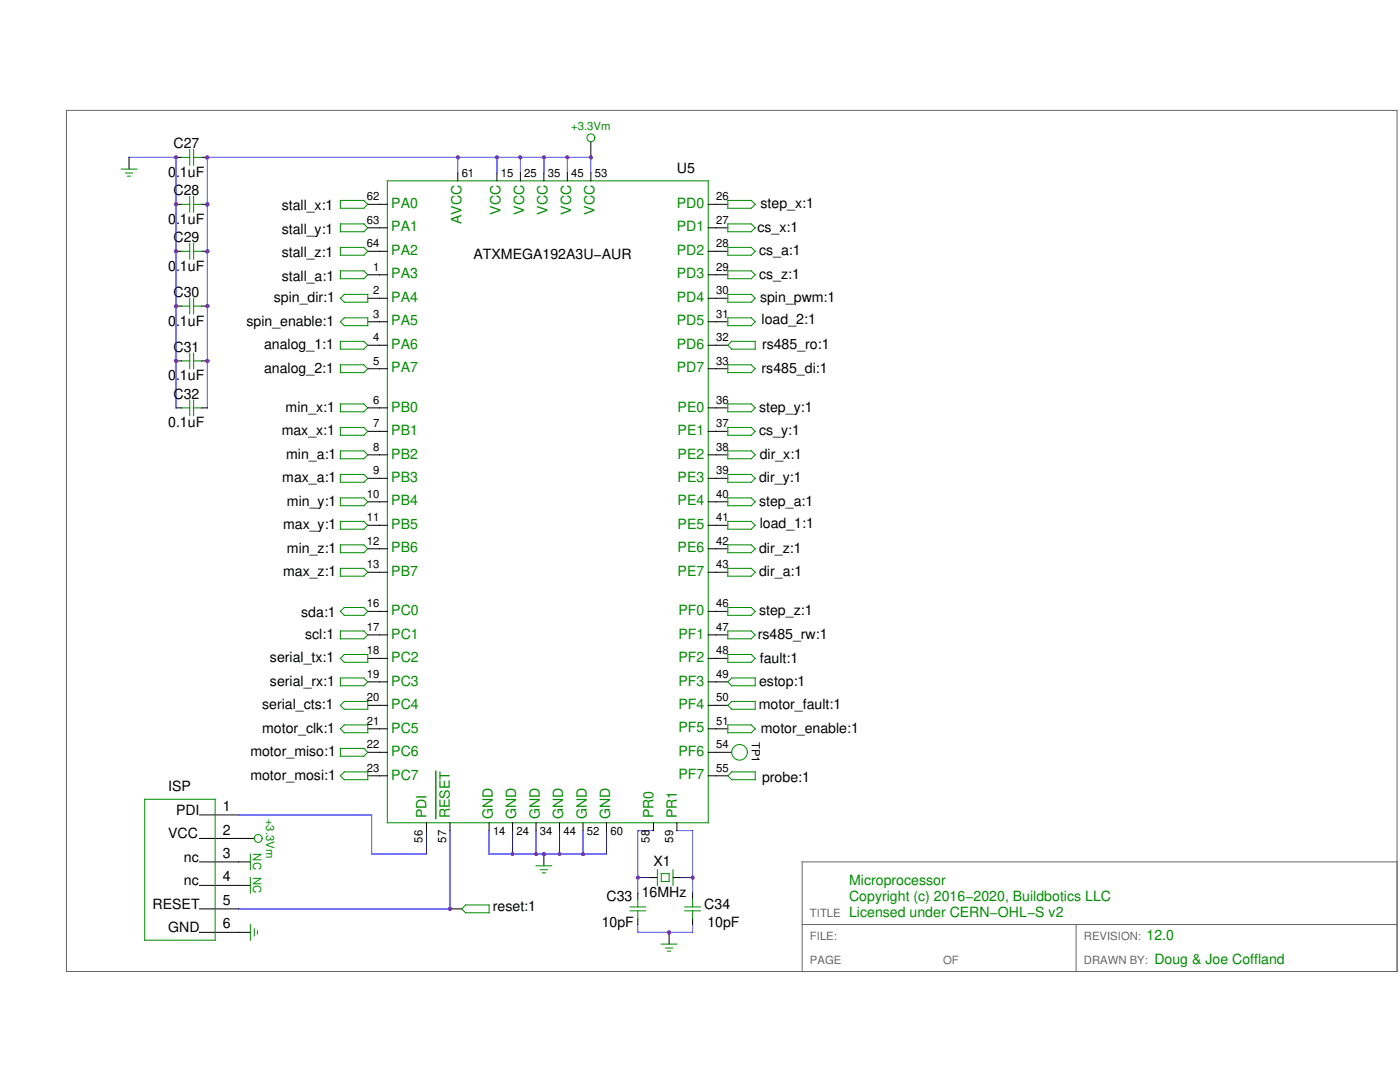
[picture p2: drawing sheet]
<svg xmlns="http://www.w3.org/2000/svg" width="279mm" height="216mm" viewBox="0 0 279 216" stroke-linecap="round" stroke-linejoin="round" font-family="sans-serif">
<path d="M13.3 22h265.5v171.9h-265.5zM278.8 172h-118.7v21.9M160.1 184.5h118.7M214.8 184.5v9.4" fill="none" stroke="#666" stroke-width=".2"/>
<g fill="none" stroke="#00f" stroke-width=".2">
<path d="M41.4 31.4h76.5v3.1M99.2 31.4v3.1M103.9 31.4v3.1M108.5 31.4v3.1M113.2 31.4v3.1M47.6 162.6h26.6v7.8h10.9v-4.7M89.8 165.7v15.7h-42.2M97.6 165.7v4.7h23.4v-4.7M102.3 165.7v4.7M107 165.7v4.7M111.7 165.7v4.7M116.4 165.7v4.7"/>
<path d="M130.4 165.7h-3.1v12.5M135.1 165.7h3.1v12.5"/>
</g>
<g fill="none" stroke="#000" stroke-width=".2">
<path d="M35.1 31.4h1.2M40.2 31.4h1.2M91.4 34.5v1.6M99.2 34.5v1.6M103.9 34.5v1.6M108.5 34.5v1.6M113.2 34.5v1.6M117.9 34.5v1.6M75.7 54.8h1.6M75.7 59.5h1.6M75.7 40.8h1.6M75.7 45.5h1.6"/>
<path d="M75.7 50.1h1.6M141.3 54.8h1.6M141.3 59.5h1.6M141.3 40.8h1.6M141.3 45.5h1.6M141.3 50.1h1.6M75.7 64.2h1.6M75.7 68.9h1.6M75.7 73.6h1.6M141.3 64.2h1.6M141.3 68.9h1.6M141.3 73.6h1.6"/>
<path d="M75.7 81.4h1.6M75.7 86.1h1.6M75.7 90.8h1.6M75.7 95.4h1.6M141.3 81.4h1.6M141.3 86.1h1.6M141.3 90.8h1.6M141.3 95.4h1.6M75.7 100.1h1.6M75.7 104.8h1.6M75.7 109.5h1.6M75.7 114.2h1.6"/>
<path d="M141.3 100.1h1.6M141.3 104.8h1.6M141.3 109.5h1.6M141.3 114.2h1.6M75.7 122h1.6M75.7 126.7h1.6M75.7 131.4h1.6M75.7 136.1h1.6M141.3 122h1.6M141.3 126.7h1.6M141.3 131.4h1.6M141.3 136.1h1.6"/>
<path d="M75.7 140.7h1.6M75.7 145.4h1.6M75.7 150.1h1.6M75.7 154.8h1.6M141.3 140.7h1.6M141.3 145.4h1.6M141.3 150.1h1.6M141.3 154.8h1.6M39.8 176.7h10.2M39.8 162.6h7.8M39.8 167.3h7.8M39.8 172h10.2"/>
<path d="M85.1 164.2v1.5M89.8 164.2v1.5M97.6 164.2v1.5M102.3 164.2v1.5M107 164.2v1.5M111.7 164.2v1.5M116.4 164.2v1.5M121 164.2v1.5M127.3 178.2v1.2M129.6 175.1h1.6M130.4 164.2v1.5M134.3 175.1h1.6"/>
<path d="M135.1 164.2v1.5M138.2 178.2v1.2M39.8 181.4h7.8M39.8 186h7.8M127.3 183.3v1.2M138.2 183.3v1.2"/>
</g>
<g fill="none" stroke="#008b00" stroke-width=".2">
<path d="M36.3 31.4h1.6M37.9 29.8v3.2M38.6 29.8v3.2M38.6 31.4h1.6M77.3 36.1h64v128.1h-64zM28.9 159.5h14v28.1h-14zM50 170.4v3.1M50 175.1v3.1M127.3 179.4v1.6M131.2 173.5v3.2M132 174.3h1.5v1.6h-1.5zM134.3 173.5v3.2"/>
<path d="M138.2 179.4v1.6M125.7 181.7h3.1M125.7 181h3.1M127.3 181.7v1.6M136.7 181.7h3.1M136.7 181h3.1M138.2 181.7v1.6"/>
</g>
<path d="M87 153.9v9.4" fill="none" stroke="#008b00" stroke-width=".28"/>
<g fill="#a020f0">
<circle cx="35.1" cy="31.4" r=".39"/>
<circle cx="41.4" cy="31.4" r=".39"/>
</g>
<path d="M25.8 31.4h9.3M91.4 31.4v3.1M127.3 175.1h2.3M135.9 175.1h2.3M127.3 184.5v1.5h10.9v-1.5" fill="none" stroke="#00f" stroke-width=".2"/>
<path d="M35.1 40.8h1.2M40.2 40.8h1.2" fill="none" stroke="#000" stroke-width=".2"/>
<path d="M37.9 39.2v3.1M38.6 39.2v3.1M36.3 40.8h1.6M38.6 40.8h1.6" fill="none" stroke="#008b00" stroke-width=".2"/>
<g fill="#a020f0">
<circle cx="35.1" cy="40.8" r=".39"/>
<circle cx="41.4" cy="40.8" r=".39"/>
</g>
<path d="M35.1 50.1h1.2M40.2 50.1h1.2" fill="none" stroke="#000" stroke-width=".2"/>
<path d="M36.3 50.1h1.6M37.9 48.6v3.1M38.6 48.6v3.1M38.6 50.1h1.6" fill="none" stroke="#008b00" stroke-width=".2"/>
<g fill="#a020f0">
<circle cx="35.1" cy="50.1" r=".39"/>
<circle cx="41.4" cy="50.1" r=".39"/>
</g>
<path d="M35.1 61.1h1.2M40.2 61.1h1.2" fill="none" stroke="#000" stroke-width=".2"/>
<path d="M37.9 59.5v3.1M38.6 59.5v3.1M36.3 61.1h1.6M38.6 61.1h1.6" fill="none" stroke="#008b00" stroke-width=".2"/>
<g fill="#a020f0">
<circle cx="35.1" cy="61.1" r=".39"/>
<circle cx="41.4" cy="61.1" r=".39"/>
</g>
<path d="M35.1 72h1.2M40.2 72h1.2" fill="none" stroke="#000" stroke-width=".2"/>
<path d="M36.3 72h1.6M37.9 70.5v3.1M38.6 70.5v3.1M38.6 72h1.6" fill="none" stroke="#008b00" stroke-width=".2"/>
<g fill="#a020f0">
<circle cx="35.1" cy="72" r=".39"/>
<circle cx="41.4" cy="72" r=".39"/>
</g>
<path d="M35.1 31.4v50M41.4 31.4v50" fill="none" stroke="#00f" stroke-width=".2"/>
<g fill="none" stroke="#000" stroke-width=".2">
<path d="M142.9 50.1h2.4M142.9 54.8h2.4M142.9 45.5h2.4M35.1 81.4h1.2M40.2 81.4h1.2M73.4 81.4h2.3M73.4 95.4h2.3M73.4 90.8h2.3M73.4 86.1h2.3M142.9 81.4h2.4M142.9 95.4h2.4M142.9 90.8h2.4"/>
<path d="M73.4 114.2h2.3M73.4 109.5h2.3M73.4 104.8h2.3M73.4 100.1h2.3M142.9 114.2h2.4M142.9 109.5h2.4M142.9 100.1h2.4M73.4 131.4h2.3M73.4 136.1h2.3M142.9 122h2.4M73.4 145.4h2.3M73.4 154.8h2.3"/>
<path d="M73.4 150.1h2.3M142.9 145.4h2.4M142.9 140.7h2.4M89.8 181.4h2.3"/>
</g>
<g fill="none" stroke="#008b00" stroke-width=".2">
<path d="M145.3 44.7h4.6l.8 .8-.8 .7h-4.6zM145.3 49.4h4.6l.8 .7-.8 .8h-4.6zM145.3 54.1h4.6l.8 .7-.8 .8h-4.6zM37.9 79.8v3.1M38.6 79.8v3.1M36.3 81.4h1.6M38.6 81.4h1.6M67.9 80.6h4.7l.8 .8-.8 .8h-4.7zM67.9 85.3h4.7l.8 .8-.8 .8h-4.7zM67.9 90h4.7l.8 .8-.8 .7h-4.7zM67.9 94.7h4.7l.8 .7-.8 .8h-4.7zM67.9 99.3h4.7l.8 .8-.8 .8h-4.7z"/>
<path d="M145.3 94.7h4.6l.8 .7-.8 .8h-4.6zM145.3 90h4.6l.8 .8-.8 .7h-4.6zM145.3 99.3h4.6l.8 .8-.8 .8h-4.6zM145.3 80.6h4.6l.8 .8-.8 .8h-4.6zM67.9 104h4.7l.8 .8-.8 .8h-4.7zM67.9 108.7h4.7l.8 .8-.8 .8h-4.7zM67.9 113.4h4.7l.8 .8-.8 .8h-4.7zM145.3 113.4h4.6l.8 .8-.8 .8h-4.6zM145.3 108.7h4.6l.8 .8-.8 .8h-4.6zM67.9 135.3h4.7l.8 .8-.8 .7h-4.7zM67.9 131.4l.8-.8h4.7v1.6h-4.7zM145.3 121.2h4.6l.8 .8-.8 .8h-4.6z"/>
<path d="M67.9 149.3h4.7l.8 .8-.8 .8h-4.7zM67.9 154.8l.8-.8h4.7v1.6h-4.7zM68.7 144.6h4.7v1.6h-4.7l-.8-.8zM145.3 144.6h4.6l.8 .8-.8 .8h-4.6zM145.3 140.7l.7-.7h4.7v1.5h-4.7zM92.1 181.4l.8-.8h4.7v1.5h-4.7z"/>
</g>
<circle cx="89.8" cy="181.4" r=".39" fill="#a020f0"/>
<path d="M117.9 28.3v3.1M142.9 68.9h2.4M142.9 64.2h2.4M142.9 86.1h2.4M142.9 104.8h2.4M73.4 140.7h2.3" fill="none" stroke="#000" stroke-width=".2"/>
<g fill="none" stroke="#008b00" stroke-width=".2">
<path d="M145.3 63.4h4.6l.8 .8-.8 .8h-4.6zM145.3 68.9l.7-.8h4.7v1.6h-4.7zM145.3 85.3h4.6l.8 .8-.8 .8h-4.6zM145.3 104h4.6l.8 .8-.8 .8h-4.6zM68.7 140h4.7v1.5h-4.7l-.8-.8z"/>
<circle cx="117.9" cy="27.5" r=".78"/>
</g>
<circle cx="117.9" cy="31.4" r=".39" fill="#a020f0"/>
<path d="M142.9 131.4h2.4M47.6 167.3h3.1M133.5 186v2.4" fill="none" stroke="#000" stroke-width=".2"/>
<g fill="none" stroke="#008b00" stroke-width=".2">
<path d="M145.3 130.6h4.6l.8 .8-.8 .8h-4.6zM132 188.4h3.1M132.8 189.2h1.4M133.2 189.8h.6"/>
<circle cx="51.5" cy="167.3" r=".78"/>
</g>
<circle cx="133.5" cy="186" r=".39" fill="#a020f0"/>
<path d="M108.5 170.4v2.4" fill="none" stroke="#000" stroke-width=".2"/>
<path d="M107 172.8h3.1M107.8 173.5h1.4M108.2 174.2h.7" fill="none" stroke="#008b00" stroke-width=".2"/>
<circle cx="108.5" cy="170.4" r=".39" fill="#a020f0"/>
<g fill="none" stroke="#000" stroke-width=".2">
<path d="M25.8 31.4v2.3M73.4 40.8h2.3M73.4 59.5h2.3M73.4 45.5h2.3M73.4 50.1h2.3M73.4 54.8h2.3M142.9 40.8h2.4M142.9 59.5h2.4M73.4 73.6h2.3M73.4 64.2h2.3M73.4 68.9h2.3M142.9 73.6h2.4"/>
<path d="M73.4 126.7h2.3M73.4 122h2.3M142.9 136.1h2.4M142.9 126.7h2.4M142.9 154.8h2.4M142.9 150.1h3.1M47.6 186h2.4"/>
</g>
<g fill="none" stroke="#008b00" stroke-width=".2">
<path d="M24.2 33.7h3.1M25.1 34.5h1.4M25.4 35.2h.7M67.9 40h4.7l.8 .8-.8 .8h-4.7zM145.3 40h4.6l.8 .8-.8 .8h-4.6zM67.9 59.5l.8-.8h4.7v1.6h-4.7zM67.9 44.7h4.7l.8 .8-.8 .7h-4.7zM67.9 49.4h4.7l.8 .7-.8 .8h-4.7zM67.9 54.1h4.7l.8 .7-.8 .8h-4.7zM145.3 58.7h4.6l.8 .8-.8 .8h-4.6zM67.9 72.8h4.7l.8 .8-.8 .8h-4.7zM67.9 64.2l.8-.8h4.7v1.6h-4.7z"/>
<path d="M67.9 68.1h4.7l.8 .8-.8 .8h-4.7zM145.3 72.8h4.6l.8 .8-.8 .8h-4.6zM67.9 125.9h4.7l.8 .8-.8 .8h-4.7zM67.9 122l.8-.8h3.9l.8 .8-.8 .8h-3.9zM145.3 125.9h4.6l.8 .8-.8 .8h-4.6zM145.3 136.1l.7-.8h4.7v1.5h-4.7zM145.3 154.8l.7-.8h4.7v1.6h-4.7zM50 184.5v3.1M50.7 185.3v1.4M51.4 185.7v.7"/>
<circle cx="147.6" cy="150.1" r="1.56"/>
</g>
<g fill="#a020f0">
<circle cx="102.3" cy="170.4" r=".39"/>
<circle cx="107" cy="170.4" r=".39"/>
<circle cx="116.4" cy="170.4" r=".39"/>
<circle cx="111.7" cy="170.4" r=".39"/>
<circle cx="108.5" cy="170.4" r=".39"/>
<circle cx="99.2" cy="31.4" r=".39"/>
<circle cx="41.4" cy="31.4" r=".39"/>
<circle cx="117.9" cy="31.4" r=".39"/>
<circle cx="113.2" cy="31.4" r=".39"/>
<circle cx="108.5" cy="31.4" r=".39"/>
<circle cx="103.9" cy="31.4" r=".39"/>
<circle cx="91.4" cy="31.4" r=".39"/>
<circle cx="138.2" cy="175.1" r=".39"/>
<circle cx="127.3" cy="175.1" r=".39"/>
<circle cx="89.8" cy="181.4" r=".39"/>
<circle cx="35.1" cy="31.4" r=".39"/>
<circle cx="133.5" cy="186" r=".39"/>
<circle cx="35.1" cy="40.8" r=".39"/>
<circle cx="41.4" cy="40.8" r=".39"/>
<circle cx="35.1" cy="50.1" r=".39"/>
<circle cx="41.4" cy="50.1" r=".39"/>
<circle cx="35.1" cy="61.1" r=".39"/>
<circle cx="41.4" cy="61.1" r=".39"/>
<circle cx="35.1" cy="72" r=".39"/>
<circle cx="41.4" cy="72" r=".39"/>
</g>
<g font-size="2.8">
<text x="34.6" y="29.6">C27</text>
<text x="33.6" y="35.3">0.1uF</text>
<text x="135.1" y="34.5">U5</text>
<text x="34.6" y="38.9">C28</text>
<text x="56.2" y="41.9">stall_x:1</text>
<text x="151.8" y="41.6">step_x:1</text>
<text x="33.6" y="44.7">0.1uF</text>
<text x="56.2" y="46.6">stall_y:1</text>
<text x="151.2" y="46.2">cs_x:1</text>
<text x="34.6" y="48.3">C29</text>
<text x="56.2" y="51.3">stall_z:1</text>
<text x="94.5" y="51.7">ATXMEGA192A3U−AUR</text>
<text x="151.5" y="50.9">cs_a:1</text>
<text x="33.6" y="54.1">0.1uF</text>
<text x="34.6" y="59.3">C30</text>
<text x="56.2" y="56">stall_a:1</text>
<text x="151.5" y="55.6">cs_z:1</text>
<text x="33.6" y="65">0.1uF</text>
<text x="49.2" y="65">spin_enable:1</text>
<text x="54.7" y="60.3">spin_dir:1</text>
<text x="151.7" y="60.3">spin_pwm:1</text>
<text x="152" y="64.7">load_2:1</text>
<text x="34.6" y="70.2">C31</text>
<text x="52.7" y="69.7">analog_1:1</text>
<text x="152.1" y="69.7">rs485_ro:1</text>
<text x="33.6" y="75.9">0.1uF</text>
<text x="52.7" y="74.4">analog_2:1</text>
<text x="152" y="74.4">rs485_di:1</text>
<text x="34.6" y="79.6">C32</text>
<text x="57" y="82.2">min_x:1</text>
<text x="151.5" y="82.2">step_y:1</text>
<text x="33.6" y="85.3">0.1uF</text>
<text x="56.2" y="86.9">max_x:1</text>
<text x="151.5" y="86.9">cs_y:1</text>
<text x="57.1" y="91.5">min_a:1</text>
<text x="151.6" y="91.5">dir_x:1</text>
<text x="56.3" y="96.2">max_a:1</text>
<text x="57.3" y="100.9">min_y:1</text>
<text x="151.5" y="96.2">dir_y:1</text>
<text x="151.5" y="100.9">step_a:1</text>
<text x="56.5" y="105.6">max_y:1</text>
<text x="151.6" y="105.3">load_1:1</text>
<text x="57.3" y="110.3">min_z:1</text>
<text x="151.5" y="110.3">dir_z:1</text>
<text x="56.5" y="115">max_z:1</text>
<text x="151.5" y="115">dir_a:1</text>
<text x="60.1" y="123.2">sda:1</text>
<text x="151.5" y="122.8">step_z:1</text>
<text x="60.9" y="127.5">scl:1</text>
<text x="151.2" y="127.5">rs485_rw:1</text>
<text x="53.9" y="132.2">serial_tx:1</text>
<text x="53.9" y="136.8">serial_rx:1</text>
<text x="151.5" y="136.8">estop:1</text>
<text x="151.6" y="132.3">fault:1</text>
<text x="52.3" y="141.5">serial_cts:1</text>
<text x="151.4" y="141.5">motor_fault:1</text>
<text x="52.3" y="146.2">motor_clk:1</text>
<text x="151.8" y="146.3">motor_enable:1</text>
<text x="50" y="155.6">motor_mosi:1</text>
<text x="50" y="150.9">motor_miso:1</text>
<text x="33.6" y="157.9">ISP</text>
<text x="44.5" y="161.8">1</text>
<text x="152.1" y="156.1">probe:1</text>
<text x="33.6" y="167.3">VCC</text>
<text x="35.1" y="162.6">PDI</text>
<text x="44.5" y="166.5">2</text>
<text x="36.7" y="172">nc</text>
<text x="44.5" y="171.2">3</text>
<text x="130.4" y="172.8">X1</text>
<text x="36.7" y="176.7">nc</text>
<text x="44.5" y="175.9">4</text>
<text x="121" y="179.8">C33</text>
<text x="128.1" y="179">16MHz</text>
<text x="30.4" y="181.4">RESET</text>
<text x="44.5" y="180.6">5</text>
<text x="44.5" y="185.3">6</text>
<text x="98.4" y="181.8">reset:1</text>
<text x="120.1" y="185">10pF</text>
<text x="140.6" y="181.4">C34</text>
<text x="141.2" y="185">10pF</text>
<text x="33.6" y="186">GND</text>
</g>
<g font-size="2.8" fill="#008b00">
<text x="78.1" y="41.5">PA0</text>
<text x="135.1" y="41.5">PD0</text>
<text x="78.1" y="46.2">PA1</text>
<text x="92.1" y="44.7" transform="rotate(-90 92.1 44.7)">AVCC</text>
<text x="99.9" y="42.8" transform="rotate(-90 99.9 42.8)">VCC</text>
<text x="104.6" y="42.8" transform="rotate(-90 104.6 42.8)">VCC</text>
<text x="109.3" y="42.8" transform="rotate(-90 109.3 42.8)">VCC</text>
<text x="114" y="42.8" transform="rotate(-90 114 42.8)">VCC</text>
<text x="118.7" y="42.8" transform="rotate(-90 118.7 42.8)">VCC</text>
<text x="135.1" y="46.2">PD1</text>
<text x="78.1" y="50.9">PA2</text>
<text x="135.1" y="50.9">PD2</text>
<text x="78.1" y="55.6">PA3</text>
<text x="135.1" y="55.6">PD3</text>
<text x="78.1" y="60.2">PA4</text>
<text x="78.1" y="64.9">PA5</text>
<text x="135.1" y="60.2">PD4</text>
<text x="135.1" y="64.9">PD5</text>
<text x="78.1" y="69.6">PA6</text>
<text x="135.1" y="69.6">PD6</text>
<text x="78.1" y="74.3">PA7</text>
<text x="135.1" y="74.3">PD7</text>
<text x="78.1" y="82.1">PB0</text>
<text x="135.2" y="82.1">PE0</text>
<text x="78.1" y="86.8">PB1</text>
<text x="135.2" y="86.8">PE1</text>
<text x="78.1" y="91.5">PB2</text>
<text x="135.2" y="91.5">PE2</text>
<text x="78.1" y="96.2">PB3</text>
<text x="78.1" y="100.9">PB4</text>
<text x="135.2" y="96.2">PE3</text>
<text x="135.2" y="100.9">PE4</text>
<text x="78.1" y="105.5">PB5</text>
<text x="135.2" y="105.5">PE5</text>
<text x="78.1" y="110.2">PB6</text>
<text x="135.2" y="110.2">PE6</text>
<text x="78.1" y="114.9">PB7</text>
<text x="135.2" y="114.9">PE7</text>
<text x="78.1" y="122.7">PC0</text>
<text x="135.4" y="122.7">PF0</text>
<text x="78.1" y="127.4">PC1</text>
<text x="135.4" y="127.4">PF1</text>
<text x="78.1" y="132.1">PC2</text>
<text x="78.1" y="136.8">PC3</text>
<text x="135.4" y="132.1">PF2</text>
<text x="135.4" y="136.8">PF3</text>
<text x="78.1" y="141.5">PC4</text>
<text x="135.4" y="141.5">PF4</text>
<text x="78.1" y="146.2">PC5</text>
<text x="135.4" y="146.2">PF5</text>
<text x="78.1" y="150.9">PC6</text>
<text x="78.1" y="155.5">PC7</text>
<text x="135.4" y="150.8">PF6</text>
<text x="135.4" y="155.5">PF7</text>
<text x="85.1" y="163.3" transform="rotate(-90 85.1 163.3)">PDI</text>
<text x="89.8" y="163.3" transform="rotate(-90 89.8 163.3)">RESET</text>
<text x="98.4" y="163.4" transform="rotate(-90 98.4 163.4)">GND</text>
<text x="103" y="163.4" transform="rotate(-90 103 163.4)">GND</text>
<text x="107.7" y="163.4" transform="rotate(-90 107.7 163.4)">GND</text>
<text x="112.4" y="163.4" transform="rotate(-90 112.4 163.4)">GND</text>
<text x="117.1" y="163.4" transform="rotate(-90 117.1 163.4)">GND</text>
<text x="121.8" y="163.4" transform="rotate(-90 121.8 163.4)">GND</text>
<text x="130.4" y="163.3" transform="rotate(-90 130.4 163.3)">PR0</text>
<text x="135.1" y="163.3" transform="rotate(-90 135.1 163.3)">PR1</text>
<text x="169.5" y="176.6">Microprocessor</text>
<text x="169.5" y="179.8">Copyright (c) 2016−2020, Buildbotics LLC</text>
<text x="169.5" y="182.9">Licensed under CERN−OHL−S v2</text>
<text x="228.8" y="187.6">12.0</text>
<text x="230.4" y="192.3">Doug &amp; Joe Coffland</text>
</g>
<g font-size="2.3" fill="#008b00">
<text x="114" y="25.9">+3.3Vm</text>
<text x="53.1" y="163.4" transform="rotate(90 53.1 163.4)">+3.3Vm</text>
<text x="50.5" y="170.3" transform="rotate(90 50.5 170.3)">NC NC</text>
</g>
<g font-size="2.3">
<text x="92.1" y="35.3">61</text>
<text x="100" y="35.3">15</text>
<text x="104.6" y="35.3">25</text>
<text x="109.3" y="35.3">35</text>
<text x="114" y="35.3">45</text>
<text x="118.7" y="35.3">53</text>
<text x="73.2" y="40">62</text>
<text x="142.9" y="40">26</text>
<text x="73.2" y="44.7">63</text>
<text x="142.9" y="44.7">27</text>
<text x="73.2" y="49.4">64</text>
<text x="142.9" y="49.4">28</text>
<text x="74.5" y="54.1">1</text>
<text x="74.5" y="58.7">2</text>
<text x="142.9" y="54.1">29</text>
<text x="142.9" y="58.7">30</text>
<text x="74.5" y="63.4">3</text>
<text x="142.9" y="63.4">31</text>
<text x="74.5" y="68.1">4</text>
<text x="142.9" y="68.1">32</text>
<text x="74.5" y="72.8">5</text>
<text x="142.9" y="72.8">33</text>
<text x="74.5" y="80.6">6</text>
<text x="142.9" y="80.6">36</text>
<text x="74.5" y="85.3">7</text>
<text x="74.5" y="90">8</text>
<text x="142.9" y="85.3">37</text>
<text x="142.9" y="90">38</text>
<text x="74.5" y="94.7">9</text>
<text x="142.9" y="94.7">39</text>
<text x="73.2" y="99.3">10</text>
<text x="142.9" y="99.3">40</text>
<text x="73.2" y="104">11</text>
<text x="142.9" y="104">41</text>
<text x="73.2" y="108.7">12</text>
<text x="73.2" y="113.4">13</text>
<text x="142.9" y="108.7">42</text>
<text x="142.9" y="113.4">43</text>
<text x="73.2" y="121.2">16</text>
<text x="73.2" y="125.9">17</text>
<text x="142.9" y="121.2">46</text>
<text x="142.9" y="125.9">47</text>
<text x="73.2" y="130.6">18</text>
<text x="142.9" y="130.6">48</text>
<text x="73.2" y="135.3">19</text>
<text x="142.9" y="135.3">49</text>
<text x="73.2" y="140">20</text>
<text x="142.9" y="140">50</text>
<text x="73.2" y="144.6">21</text>
<text x="73.2" y="149.3">22</text>
<text x="142.9" y="144.6">51</text>
<text x="142.9" y="149.3">54</text>
<text x="150.1" y="148.1" transform="rotate(90 150.1 148.1)">TP1</text>
<text x="73.2" y="154">23</text>
<text x="142.9" y="154">55</text>
<text x="98.4" y="166.6">14</text>
<text x="103.1" y="166.6">24</text>
<text x="107.8" y="166.6">34</text>
<text x="112.4" y="166.6">44</text>
<text x="117.1" y="166.6">52</text>
<text x="121.8" y="166.6">60</text>
<text x="84.3" y="168.2" transform="rotate(-90 84.3 168.2)">56</text>
<text x="89" y="168.2" transform="rotate(-90 89 168.2)">57</text>
<text x="129.6" y="168.2" transform="rotate(-90 129.6 168.2)">58</text>
<text x="134.3" y="168.2" transform="rotate(-90 134.3 168.2)">59</text>
</g>
<g font-size="2.3" fill="#666">
<text x="161.7" y="182.9">TITLE</text>
<text x="161.7" y="187.6">FILE:</text>
<text x="216.3" y="187.6">REVISION:</text>
<text x="161.7" y="192.3">PAGE</text>
<text x="188.2" y="192.3">OF</text>
<text x="216.3" y="192.3">DRAWN BY:</text>
</g>
</svg>
